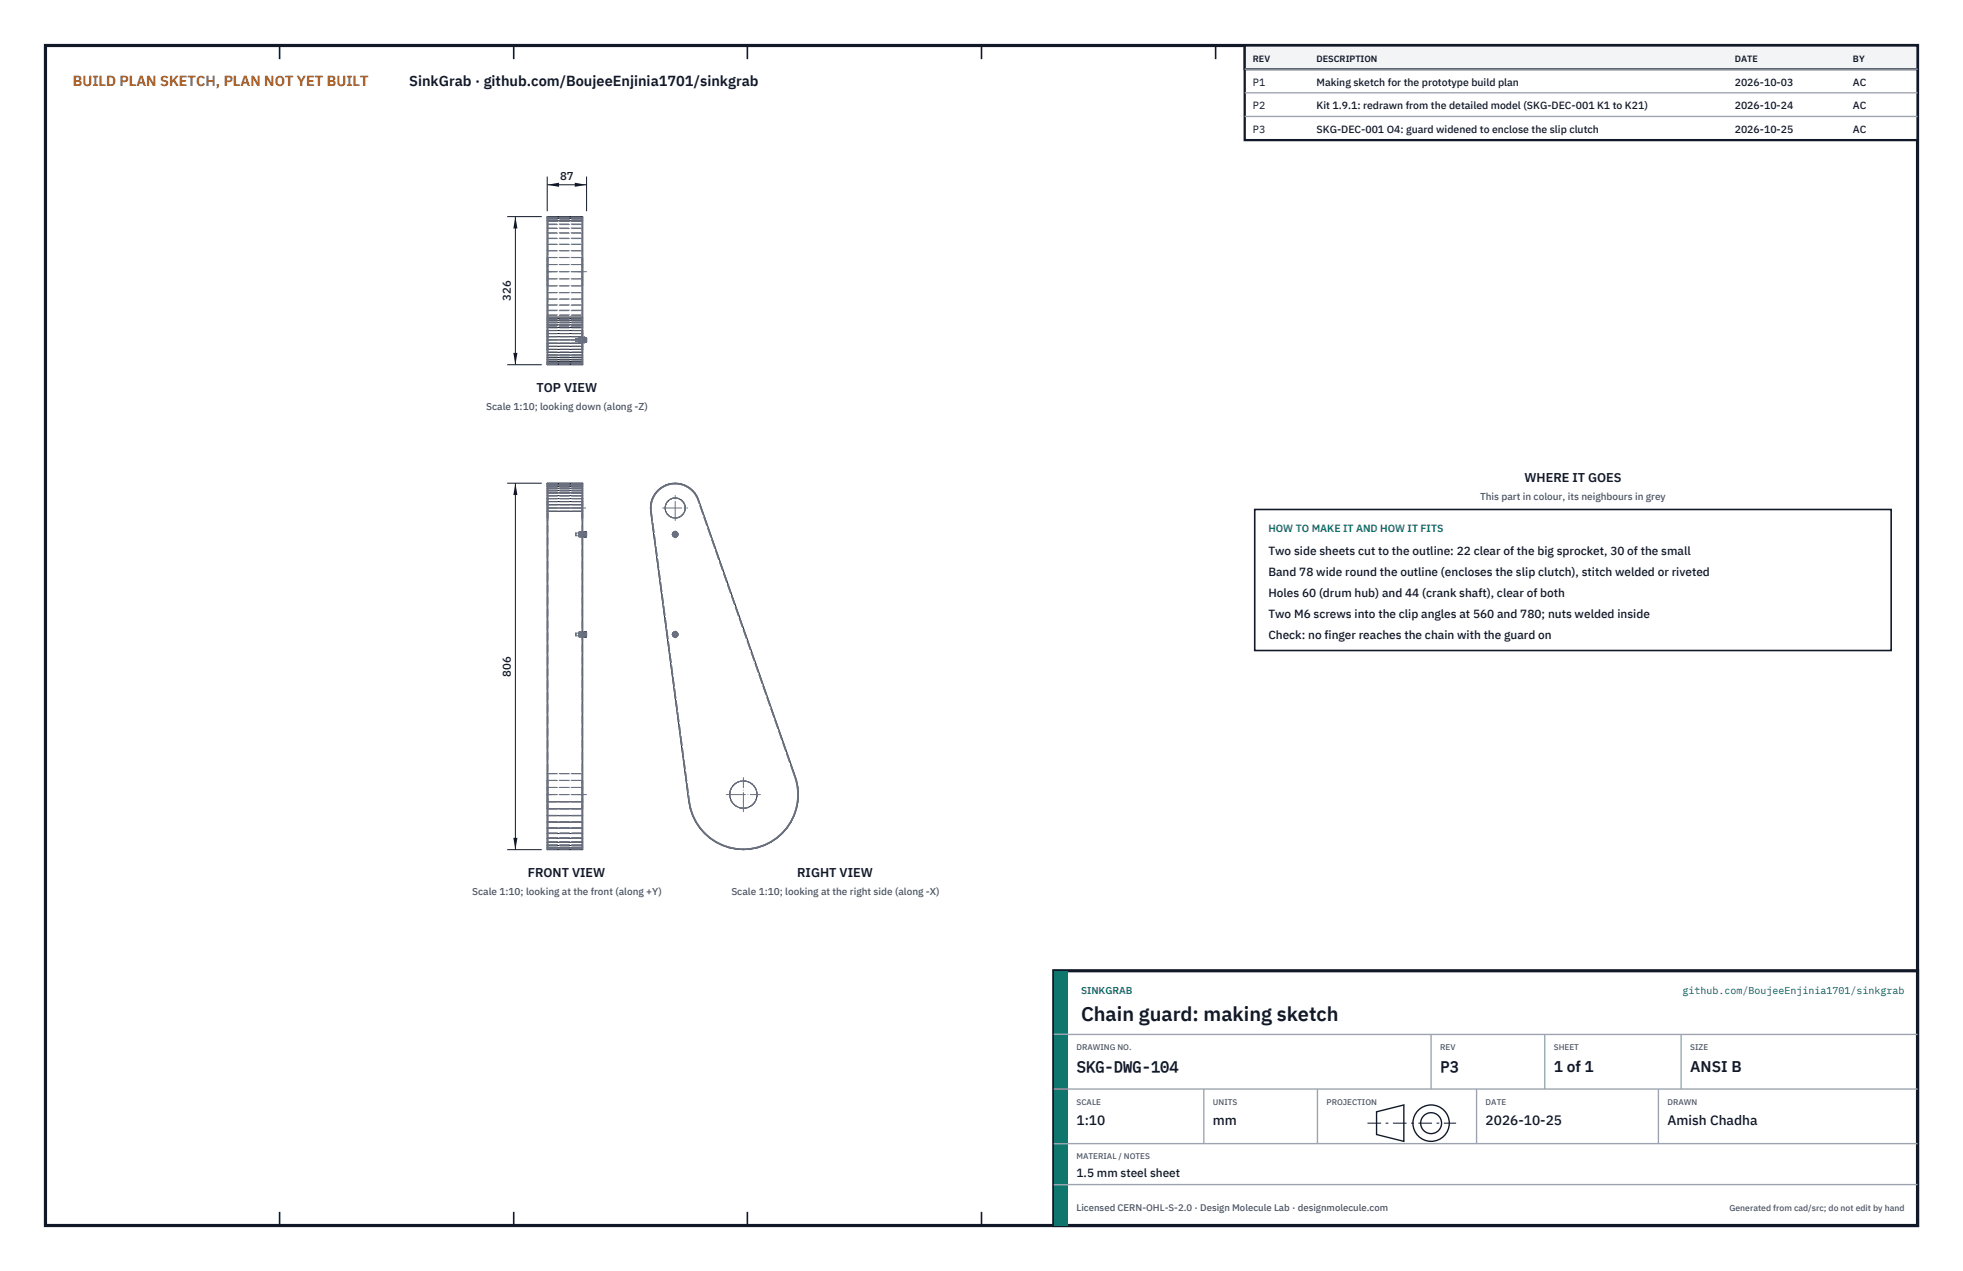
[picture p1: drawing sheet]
<svg xmlns="http://www.w3.org/2000/svg" width="432mm" height="279mm" viewBox="0 0 432 279" stroke-linecap="round" stroke-linejoin="round" font-family="sans-serif">
<path d="M10 10h411.8v259.4h-411.8z" fill="none" stroke="#111827" stroke-width=".7" stroke-linecap="butt"/>
<g fill="none" stroke="#111827" stroke-width=".35">
<path d="M61.5 10v3M113 10v3M164.4 10v3M215.9 10v3M267.4 10v3M318.9 10v3M370.3 10v3M61.5 266.4v3M113 266.4v3M164.4 266.4v3M215.9 266.4v3M267.4 266.4v3"/>
<path d="M318.9 266.4v3M370.3 266.4v3"/>
</g>
<g fill="none" stroke="#111727" stroke-width=".22">
<path d="M120.4 47.6h7.8v32.6h-7.8zM120.4 48.5h7.8M120.4 48h7.8M120.4 47.7h7.8M120.4 80h7.8M120.4 79.8h7.8M120.4 79.5h7.8M120.4 79.1h7.8M120.4 78.6h7.8M120.4 78h7.8M120.4 77.5h7.8M120.4 76.8h7.8"/>
<path d="M120.4 76.1h7.8M120.4 75.4h7.8M120.4 74.7h7.8M120.4 74h7.8M120.4 73.3h7.8M120.4 72.6h7.8M120.4 72h7.8M120.4 71.4h7.8M120.4 70.9h7.8M120.4 70.4h7.8M120.4 70h7.8M120.4 69.7h7.8"/>
<path d="M128.2 75h.3M128.2 74.4h.3M128.5 74.1h.1v1.2h-.1zM128.6 75.2h.1M128.7 74.7v.5M128.7 74.2v.5M128.7 74.2l-.1 .1M128.7 74.7h.2M128.7 75.2h.2M128.7 74.2h.2M128.9 74.7v.5M128.9 75.2h.1"/>
<path d="M128.9 74.2v.5M128.9 74.2h.1M129 74.2v.1M129 74.3v.9M129 75.2h.1M120.4 80.1h7.8M120.4 111.7h7.8M120.4 112.4h7.8M120.4 106.2h7.8v80.6h-7.8zM120.4 111h7.8M120.4 110.3h7.8M120.4 109.6h7.8"/>
<path d="M120.4 108.9h7.8M120.4 108.4h7.8M120.4 107.8h7.8M120.4 107.3h7.8M120.4 106.9h7.8M120.4 106.6h7.8M120.4 106.4h7.8M128.2 117.2h.3M128.2 117.8h.3M128.5 116.9h.1v1.2h-.1zM128.6 117.9l.1 .1M128.7 116.9v.3"/>
<path d="M128.7 117.8v.2M128.7 117.2v.6M128.7 117.2h.2M128.7 116.9h.2M128.7 116.9l-.1 .1M128.7 117.8h.2M128.7 118h.2M128.9 116.9v.3M128.9 117.2v.6M128.9 117.8v.2M128.9 116.9v1.1M144.7 107.8a5.5 5.5 0 0 1 8.9 1.8l21.1 60.4a12.1 12.1 0 0 1-8 16.4 12.1 12.1 0 0 1-15.2-10.1l-8.4-63.9a5.5 5.5 0 0 1 1.6-4.6z"/>
<path d="M128.2 139.2h.3M128.2 139.8h.3M128.5 138.9h.1v1.2h-.1zM128.6 139.9l.1 .1M128.7 138.9v.3M128.7 139.8v.2M128.7 139.2v.6M128.7 139.2h.2M128.7 138.9h.2M128.7 138.9l-.1 .1M128.7 139.8h.2M128.9 138.9v.3"/>
<path d="M128.9 139.2v.6M128.9 139.8v.2M128.9 138.9v1.1M128.7 140h.2M120.4 176.3h7.8M120.4 177.8h7.8M120.4 179.3h7.8M120.4 180.7h7.8M120.4 182h7.8M120.4 183.2h7.8M120.4 184.3h7.8M120.4 185.2h7.8"/>
<path d="M120.4 185.9h7.8M120.4 186.4h7.8M120.4 186.7h7.8"/>
<circle cx="148.5" cy="117.5" r=".6"/>
<circle cx="148.5" cy="117.5" r=".48"/>
<circle cx="148.5" cy="111.7" r="2.2"/>
<circle cx="148.5" cy="117.5" r=".58"/>
<circle cx="148.5" cy="139.5" r=".6"/>
<circle cx="148.5" cy="139.5" r=".48"/>
<circle cx="148.5" cy="139.5" r=".58"/>
<circle cx="163.5" cy="174.7" r="3"/>
</g>
<g fill="none" stroke="#6a7180" stroke-width=".22" stroke-dasharray="2.1 .5">
<path d="M120.4 59.7v-1.6M120.4 58.1v-1.5M120.4 56.6v-1.5M120.4 55.1v-1.4M120.4 53.7v-1.3M120.4 52.4v-1.2M120.4 51.2v-1.1M120.4 50.1v-.9M120.4 49.2v-.7M120.4 48.5v-.5M120.4 48v-.3M120.4 47.7v-.1"/>
<path d="M120.4 59.7v3M120.4 56.7v3M120.4 59.7h7.8M120.4 58.1h7.8M120.4 56.6h7.8M120.4 55.1h7.8M120.4 53.7h7.8M120.4 52.4h7.8M120.4 51.2h7.8M120.4 50.1h7.8M120.4 49.2h7.8M120.4 48.5h7.8"/>
<path d="M120.4 48h7.8M120.4 47.7h7.8M120.4 56.7h.1M120.5 59.7v3M120.5 56.7v3M120.5 59.7v-1.5M120.5 58.2v-1.6M120.5 56.6v-1.4M120.5 55.2v-1.5M120.5 53.7v-1.3M120.5 52.4v-1.1M120.5 51.3v-1.1"/>
<path d="M120.5 50.2v-.8M120.5 49.4v-.7M120.5 48.7v21.1M120.5 48.7v-.5M120.5 48.2v.5M120.5 48.2v-.3M120.5 47.9v.3M120.5 47.9v-.1M120.5 47.8v.1M120.5 59.7h7.5M120.5 58.2h7.5M120.5 56.6h7.5"/>
<path d="M120.5 55.2h7.5M120.5 53.7h7.5M120.5 52.4h7.5M120.5 51.3h7.5M120.5 50.2h7.5M120.5 49.4h7.5M120.5 48.7h7.5M120.5 48.2h7.5M120.5 47.9h7.5M120.5 47.8h7.5M128 59.7v3M128 56.7v3"/>
<path d="M128 59.7v-1.5M128 58.2v-1.6M128 56.6v-1.4M128 55.2v-1.5M128 53.7v-1.3M128 52.4v-1.1M128 51.3v-1.1M128 50.2v-.8M128 49.4v-.7M128 48.7v21.1M128 48.7v-.5M128 48.2v.5"/>
<path d="M128 48.2v-.3M128 47.9v.3M128 47.9v-.1M128 47.8v.1M128 56.7h.2M128.2 59.7v-1.6M128.2 58.1v-1.5M128.2 56.6v-1.5M128.2 55.1v-1.4M128.2 53.7v-1.3M128.2 52.4v-1.2M128.2 51.2v-1.1"/>
<path d="M128.2 50.1v-.9M128.2 49.2v-.7M128.2 48.5v-.5M128.2 48v-.3M128.2 47.7v-.1M128.2 59.7v3M128.2 56.7v3M120.4 71.7h7.8M120.4 71.7v-.3M120.4 71.4v-.5M120.4 70.9v-.7M120.4 70.2v-.9"/>
<path d="M120.4 69.3v-1M120.4 68.3v-1.2M120.4 67.1v-1.3M120.4 65.8v-1.4M120.4 64.4v-1.5M120.4 62.9v-1.6M120.4 61.3v-1.6M120.4 62.7v-6M120.4 74.7v2.2M120.4 76.9v-4.4M120.4 72.5v2.2M120.4 71.4h7.8"/>
<path d="M120.4 70.9h7.8M120.4 70.2h7.8M120.4 69.3h7.8M120.4 68.3h7.8M120.4 67.1h7.8M120.4 65.8h7.8M120.4 64.4h7.8M120.4 62.9h7.8M120.4 61.3h7.8M120.4 62.7h.1M120.4 76.9h.1M120.4 72.5h.1"/>
<path d="M120.5 62.7v-6M120.5 74.7v2.2M120.5 76.9v-4.4M120.5 72.5v2.2M120.5 80h.1M120.5 80v-8.4M120.5 79.9v.1M120.5 71.6v-.3M120.5 79.6v.3M120.5 71.3v-.5M120.5 79.3v.3M120.5 70.8v-.7"/>
<path d="M120.5 78.9v.4M120.5 70.1v-.9M120.5 78.5v.4M120.5 69.2v-1M120.5 78v.5M120.5 68.2v-1.2M120.5 77.4v.6M120.5 67v-1.3M120.5 76.8v.6M120.5 65.7v-1.4M120.5 76.1v.7M120.5 64.3v-1.5"/>
<path d="M120.5 75.4v.7M120.5 62.8v-1.5M120.5 74.7v.7M120.5 61.3v-1.6M120.5 74v.7M120.5 73.4v.6M120.5 72.7v.7M120.5 72.1v.6M120.5 71.5v.6M120.5 71v.5M120.5 70.5v.5M120.5 70.1v.4"/>
<path d="M120.5 69.8v.3M120.5 80h7.5M120.5 71.6h7.5M120.5 79.9h7.5M120.5 71.3h7.5M120.5 79.6h7.5M120.5 70.8h7.5M120.5 79.3h7.5M120.5 70.1h7.5M120.5 78.9h7.5M120.5 69.2h7.5M120.5 78.5h7.5"/>
<path d="M120.5 68.2h7.5M120.5 78h7.5M120.5 67h7.5M120.5 77.4h7.5M120.5 65.7h7.5M120.5 76.8h7.5M120.5 64.3h7.5M120.5 76.1h7.5M120.5 62.8h7.5M120.5 75.4h7.5M120.5 61.3h7.5M120.5 74.7h7.5"/>
<path d="M120.5 74h7.5M120.5 73.4h7.5M120.5 72.7h7.5M120.5 72.1h7.5M120.5 71.5h7.5M120.5 71h7.5M120.5 70.5h7.5M120.5 69.8h7.5M126.6 74.7v.3M126.6 75v-.5M126.6 74.5v.2M126.6 75h.1"/>
<path d="M126.6 74.5l.1-.1M126.7 74.7v.3M126.7 75v-.6M126.7 74.4v.3M126.7 75h1.9M126.7 74.4h1.9M126.7 75h1.5M126.7 74.4h1.5M127.3 74.7v.5M127.3 75.2v-.9M127.3 74.3v.4M127.3 74.7v.3"/>
<path d="M127.3 75v-.6M127.3 74.4v.3M127.3 75.2h.1M127.3 74.3l.1-.1M127.3 75h.6M127.3 74.4h.6M127.4 74.2h.1M127.4 75.2h.1M127.4 74.7v.5M127.4 75.2h.4M127.4 74.7h.4M127.4 74.2v.5"/>
<path d="M127.4 74.7v-.5M127.4 75.2v-.5M127.4 74.2h.4M127.8 75.2v-.5M127.8 75.2h.1M127.8 74.7v-.5M127.8 74.2h.1M127.8 74.2v.5M127.8 74.7v.5M127.9 74.7v.6M127.9 75.3v-1.2M127.9 74.1v.6"/>
<path d="M127.9 74.7v.4M127.9 75.1v-.7M127.9 74.4v.3M127.9 74.7v.5M127.9 75.2v-.9M127.9 74.3v.4M127.9 74.7v.3M127.9 75v-.6M127.9 75.2h-.1M127.9 74.3l-.1-.1M128 62.7v-6M128 74.7v.4"/>
<path d="M128 75.1v-.7M128 74.4v.3M128 74.7v2.2M128 76.9v-4.4M128 72.5v2.2M128 80h.1M128 80v-8.4M128 79.9v.1M128 71.6v-.3M128 79.6v.3M128 71.3v-.5M128 79.3v.3"/>
<path d="M128 70.8v-.7M128 78.9v.4M128 70.1v-.9M128 78.5v.4M128 69.2v-1M128 78v.5M128 68.2v-1.2M128 77.4v.6M128 67v-1.3M128 76.8v.6M128 65.7v-1.4M128 76.1v.7"/>
<path d="M128 64.3v-1.5M128 75.4v.7M128 62.8v-1.5M128 74.7v.7M128 61.3v-1.6M128 74v.7M128 73.4v.6M128 72.7v.7M128 72.1v.6M128 71.5v.6M128 71v.5M128 70.5v.5"/>
<path d="M128 70.1v.4M128 69.8v.3M128 74.7v.6M128 75.3v-1.2M128 74.1v.6M128 62.7h.2M128 75.1h.2M128 74.4h.2M128 76.9h.2M128 72.5h.2M128 74.1h-.1M128 75.3h-.1"/>
<path d="M128 74.4h-.1M128 75.1h-.1M128.2 71.7v-.3M128.2 71.4v-.5M128.2 70.9v-.7M128.2 70.2v-.9M128.2 69.3v-1M128.2 68.3v-1.2M128.2 67.1v-1.3M128.2 65.8v-1.4M128.2 64.4v-1.5M128.2 62.9v-1.6"/>
<path d="M128.2 61.3v-1.6M128.2 62.7v-6M128.2 74.7v.4M128.2 75.1v-.7M128.2 74.4v.3M128.2 74.7v2.2M128.2 76.9v-4.4M128.2 72.5v2.2M128.5 74.7v.6M128.5 75.3v-1.2M128.5 74.1v.6M128.5 74.7v.4"/>
<path d="M128.5 75.1v-.7M128.5 74.4v.3M128.5 75h.1M128.5 74.4h.1M128.6 74.7v.5M128.6 75.2v-.9M128.6 74.3v.4M128.6 74.7v.3M128.6 75v-.6M128.6 74.4v.3M128.6 74.7v.6M128.6 75.3v-1.2"/>
<path d="M128.6 74.1v.6M128.6 74.7v.4M128.6 75.1v-.7M128.6 75.2h.1M128.6 74.3l.1-.1M128.6 74.1h-.1M128.6 75.3h-.1M128.6 74.4h-.1M128.6 75.1h-.1M128.7 74.2h.1M128.7 75.2h.1M128.7 74.7v.5"/>
<path d="M128.7 75.2h.2M128.7 74.7h.2M128.7 74.2v.5M128.7 74.7v-.5M128.7 75.2v-.5M128.7 74.2h.2M128.9 75.2v-.5M128.9 75.2h.1M128.9 74.7v-.5M128.9 74.2h.1M128.9 74.2v.5M128.9 74.7v.5"/>
<path d="M129 75.2h-.1M129 74.2h-.1M129 74.7v.5M129 75.2v-.9M129 74.3v.4M129 75.2h.1M129 74.3v-.1M120.4 80.1h7.8M120.4 80.2v-.1M120.4 80.1v-8.4M128.2 80.2v-.1M128.2 80.1v-8.4"/>
<path d="M120.4 106.3v-.1M120.4 106.4v-.1M120.4 106.6v-.2M120.4 106.9v-.3M120.4 107.3v-.4M120.4 107.8v-.5M120.4 108.4v-.6M120.4 108.9v-.5M120.4 109.6v-.7M120.4 109.5v4.4M120.4 113.9v-4.4M120.4 106.3h7.8"/>
<path d="M120.4 106.4h7.8M120.4 106.6h7.8M120.4 106.9h7.8M120.4 107.3h7.8M120.4 107.8h7.8M120.4 108.4h7.8M120.4 108.9h7.8M120.4 109.6h7.8M120.4 109.5h.1M120.4 113.9h.1M120.5 109.5v4.4M120.5 113.9v-4.4"/>
<path d="M120.5 111.7v.7M120.5 111v.7M120.5 112.4v63.8M120.5 110.3v.7M120.5 109.6v.7M120.5 109v.6M120.5 108.4v.6M120.5 107.9v.5M120.5 107.5v.4M120.5 107.1v.4M120.5 106.8v.3M120.5 106.5v.3"/>
<path d="M120.5 106.4v.1M120.5 106.4h.1M120.5 106.5v-.1M120.5 106.8v-.3M120.5 107.1v-.3M120.5 107.5v-.4M120.5 107.9v-.4M120.5 108.4v-.5M120.5 109v-.6M120.5 109.6v-.6M120.5 111.7h7.5M120.5 112.4h7.5"/>
<path d="M120.5 111h7.5M120.5 110.3h7.5M120.5 109.6h7.5M120.5 109h7.5M120.5 108.4h7.5M120.5 107.9h7.5M120.5 107.5h7.5M120.5 107.1h7.5M120.5 106.8h7.5M120.5 106.5h7.5M120.5 106.4h7.5M126.6 117.2v.5"/>
<path d="M126.6 117.7v-.5M126.6 117.7l.1 .1M126.7 117.2h1.5M126.7 117.2v.6M126.7 117.8v-.6M126.7 117.2h-.1M126.7 117.8h1.5M127.3 117v.9M127.3 117.9v-.9M127.3 117.2v.6M127.3 117.8v-.6M127.3 117.2h.6"/>
<path d="M127.3 117.9l.1 .1M127.3 117.8h.6M127.4 116.9v.3M127.4 117.2h.4M127.4 116.9h.4M127.4 117.2v-.3M127.4 117.8v-.6M127.4 118v-.2M127.4 117.8v.2M127.4 117.2v.6M127.4 116.9l-.1 .1M127.4 117.8h.4"/>
<path d="M127.4 118h.4M127.8 117.2v-.3M127.8 117.8v-.6M127.8 116.9v.3M127.8 117.2v.6M127.8 117.8v.2M127.8 118v-.2M127.8 116.9l.1 .1M127.9 116.9h.1M127.9 116.9v1.2M127.9 118.1v-1.2M127.9 117.1h.1"/>
<path d="M127.9 117.1v.7M127.9 117.8v-.7M127.9 117v.9M127.9 117.9v-.9M127.9 117.2v.6M127.9 117.8v-.6M127.9 117.9l-.1 .1M128 117.1h.2M128 117.1v.7M128 117.8v-.7M128 109.5h.2M128 109.5v4.4"/>
<path d="M128 113.9v-4.4M128 111.7v.7M128 111v.7M128 112.4v63.8M128 110.3v.7M128 109.6v.7M128 109v.6M128 108.4v.6M128 107.9v.5M128 107.5v.4M128 107.1v.4M128 106.8v.3"/>
<path d="M128 106.5v.3M128 106.4v.1M128 106.4h.1M128 106.5v-.1M128 106.8v-.3M128 107.1v-.3M128 107.5v-.4M128 107.9v-.4M128 108.4v-.5M128 109v-.6M128 109.6v-.6M128 116.9v1.2"/>
<path d="M128 118.1v-1.2M128 117.8h.2M128 113.9h.2M128 118.1h-.1M128 117.8h-.1M128.2 106.3v-.1M128.2 106.4v-.1M128.2 106.6v-.2M128.2 106.9v-.3M128.2 107.3v-.4M128.2 107.8v-.5M128.2 108.4v-.6"/>
<path d="M128.2 108.9v-.5M128.2 109.6v-.7M128.2 117.1v.7M128.2 117.8v-.7M128.2 109.5v4.4M128.2 113.9v-4.4M128.5 117.2h.1M128.5 118.1v-1.2M128.5 117.1h.1M128.5 117.1v.7M128.5 117.8v-.7M128.5 117.8h.1"/>
<path d="M128.6 117v.9M128.6 117.9v-.9M128.6 117.2v.6M128.6 117.8v-.6M128.6 118.1v-1.2M128.6 117.1v.7M128.6 117.8v-.7M128.6 117.8h-.1M128.7 117.2v-.3M128.7 117.8v-.6M128.7 118v-.2M128.7 117.2h.2"/>
<path d="M128.7 117.8h.2M128.9 116.9v.3M128.9 117.2v.6M128.9 117.8v.2M129 117.9v-.9M143.1 111.7v.7M143.1 111v.7M143.1 112.4l8.4 63.9M143.2 111.7l.1 .7M143.3 110.3l-.2 .7M143.3 111l-.1 .7M143.3 112.4l8.4 63.8"/>
<path d="M143.4 110.3l-.1 .7M143.5 109.6l-.2 .7M143.6 109.6l-.2 .7M143.8 108.9l-.3 .7M143.9 109l-.3 .6M144.2 108.4l-.4 .5M144.3 108.4l-.4 .6M144.7 107.8l-.5 .6M144.8 107.9l-.5 .5M145.2 107.3l-.5 .5M145.3 107.5l-.5 .4M145.8 106.9l-.6 .4"/>
<path d="M145.9 107.1l-.6 .4M146.4 106.6l-.6 .3M146.5 106.8l-.6 .3M147.1 106.4l-.7 .2M147.1 106.5l-.6 .3M147.8 106.3l-.7 .1M147.8 106.4l-.7 .1M148 117.8l.5 .2M148 117.2v.6M148 117.2l.5-.3M148 117.8v-.6M148.3 117.2h.4v.5h-.4z"/>
<path d="M148.3 117.3h.4v.4h-.4zM148.5 106.2l-.7 .1M148.5 106.4h-.7M148.5 116.9l-.5 .3M148.5 118l.5-.2M148.5 116.9l.5 .3M148.5 118l-.5-.2M149 117.2l-.5-.3M149 117.8v-.6M149 117.2v.6M149 117.8l-.5 .2M149.2 106.4h-.7"/>
<path d="M149.2 106.3l-.7-.1M149.9 106.5l-.7-.1M149.9 106.4l-.7-.1M150.6 106.8l-.7-.3M150.6 106.6l-.7-.2M151.2 107.1l-.6-.3M151.2 106.9l-.6-.3M151.8 107.5l-.6-.4M151.8 107.3l-.6-.4M152.3 107.9l-.5-.4M152.4 107.8l-.6-.5M152.7 108.4l-.4-.5"/>
<path d="M152.8 108.4l-.4-.6M153.1 109l-.4-.6M153.2 108.9l-.4-.5M153.4 109.6l-.3-.6M153.6 109.6l-.4-.7M126.6 139.2v.5M126.6 139.7v-.5M126.6 139.7l.1 .1M126.7 139.2h1.5M126.7 139.2v.6M126.7 139.8v-.6M126.7 139.2h-.1"/>
<path d="M126.7 139.8h1.5M127.3 139v.9M127.3 139.9v-.9M127.3 139.2v.6M127.3 139.8v-.6M127.3 139.2h.6M127.3 139.9l.1 .1M127.3 139.8h.6M127.4 138.9v.3M127.4 139.2h.4M127.4 138.9h.4M127.4 139.2v-.3"/>
<path d="M127.4 139.8v-.6M127.4 139.8v.2M127.4 139.2v.6M127.4 138.9l-.1 .1M127.4 139.8h.4M127.8 139.2v-.3M127.8 139.8v-.6M127.8 138.9v.3M127.8 139.2v.6M127.8 139.8v.2M127.8 138.9l.1 .1M127.9 138.9h.1"/>
<path d="M127.9 138.9v1.2M127.9 139.1h.1M127.9 139.1v.7M127.9 139.8v-.7M127.9 139v.9M127.9 139.9v-.9M127.9 139.2v.6M127.9 139.8v-.6M127.9 139.9l-.1 .1M128 139.1h.2M128 139.1v.7M128 139.8v-.7"/>
<path d="M128 138.9v1.2M128 139.8h.2M128 139.8h-.1M128.2 139.1v.7M128.2 139.8v-.7M128.5 139.2h.1M128.5 139.1h.1M128.5 139.1v.7M128.5 139.8v-.7M128.5 139.8h.1M128.6 139v.9M128.6 139.9v-.9"/>
<path d="M128.6 139.2v.6M128.6 139.8v-.6M128.6 139.1v.7M128.6 139.8v-.7M128.6 139.8h-.1M128.7 139.2v-.3M128.7 139.8v-.6M128.7 139.2h.2M128.7 139.8h.2M128.9 138.9v.3M128.9 139.2v.6M128.9 139.8v.2"/>
<path d="M129 139.9v-.9M148 139.8l.5 .2M148 139.2v.6M148 139.2l.5-.3M148 139.8v-.6M148.3 139.2h.4v.5h-.4zM148.3 139.3h.4v.4h-.4zM148.5 138.9l-.5 .3M148.5 138.9l.5 .3M149 139.2l-.5-.3M149 139.8v-.6M149 139.2v.6"/>
<path d="M149 139.8l-.5 .2M127.4 140v-.2M127.4 140h.4M127.8 140v-.2M127.9 140.1v-1.2M128 140.1v-1.2M128 140.1h-.1M128.5 140.1v-1.2M128.6 140.1v-1.2M128.7 140v-.2M148.5 140l.5-.2M148.5 140l-.5-.2"/>
<path d="M120.4 170v-60.4M120.4 179.3v-1.5M120.4 171.5v-1.5M120.4 177.8v-1.5M120.4 173.1v-1.6M120.4 176.3v-1.6M120.4 174.7v-1.6M120.4 171.7v6M120.4 177.7v-6M120.4 179.3h7.8M120.4 170h7.8M120.4 177.8h7.8"/>
<path d="M120.4 171.5h7.8M120.4 176.3h7.8M120.4 173.1h7.8M120.4 174.7h7.8M120.4 171.7h.1M120.4 177.7h.1M120.5 171.7v6M120.5 177.7v-6M120.5 176.2v1.6M120.5 177.8v1.4M120.5 179.2v1.5M120.5 170.1v-60.5"/>
<path d="M120.5 179.2v-1.4M120.5 171.6v-1.5M120.5 177.8v-1.6M120.5 173.1v-1.5M120.5 176.2v-1.5M120.5 174.7v-1.6M120.5 176.2h7.5M120.5 177.8h7.5M120.5 179.2h7.5M120.5 170.1h7.5M120.5 171.6h7.5M120.5 173.1h7.5"/>
<path d="M120.5 174.7h7.5M128 171.7h.2M128 171.7v6M128 177.7v-6M128 176.2v1.6M128 177.8v1.4M128 179.2v1.5M128 170.1v-60.5M128 179.2v-1.4M128 171.6v-1.5M128 177.8v-1.6M128 173.1v-1.5"/>
<path d="M128 176.2v-1.5M128 174.7v-1.6M128 177.7h.2M128.2 170v-60.4M128.2 179.3v-1.5M128.2 171.5v-1.5M128.2 177.8v-1.5M128.2 173.1v-1.6M128.2 176.3v-1.6M128.2 174.7v-1.6M128.2 171.7v6M128.2 177.7v-6"/>
<path d="M151.5 176.3l.3 1.5M151.7 176.2l.3 1.6M151.8 177.8l.5 1.5M152 177.8l.5 1.4M152.3 179.3l.7 1.4M152.5 179.2l.7 1.5M174.6 170.1l-21.2-60.5M174.6 179.2l.5-1.4M174.7 170l-21.1-60.4M174.7 179.3l.5-1.5M175.1 171.6l-.5-1.5M175.1 177.8l.3-1.6"/>
<path d="M175.2 171.5l-.5-1.5M175.2 177.8l.3-1.5M175.4 173.1l-.3-1.5M175.4 176.2l.1-1.5M175.5 174.7l-.1-1.6M175.5 173.1l-.3-1.6M175.5 176.3l.1-1.6M175.6 174.7l-.1-1.6M120.4 186.8v-.1M120.4 186.7v-.3M120.4 186.4v-.5M120.4 185.9v-.7"/>
<path d="M120.4 185.2v-.9M120.4 184.3v-1.1M120.4 183.2v-1.2M120.4 182v-1.3M120.4 180.7v-1.4M120.4 186.7h7.8M120.4 186.4h7.8M120.4 185.9h7.8M120.4 185.2h7.8M120.4 184.3h7.8M120.4 183.2h7.8M120.4 182h7.8"/>
<path d="M120.4 180.7h7.8M120.5 180.7v1.3M120.5 182v1.1M120.5 183.1v1.1M120.5 184.2v.8M120.5 185v.7M120.5 185.7v.5M120.5 186.2v.3M120.5 186.5v.1M120.5 186.6v-.1M120.5 186.5v-.3M120.5 186.2v-.5"/>
<path d="M120.5 185.7v-.7M120.5 185v-.8M120.5 184.2v-1.1M120.5 183.1v-1.1M120.5 182v-1.3M120.5 180.7v-1.5M120.5 180.7h7.5M120.5 182h7.5M120.5 183.1h7.5M120.5 184.2h7.5M120.5 185h7.5M120.5 185.7h7.5"/>
<path d="M120.5 186.2h7.5M120.5 186.5h7.5M120.5 186.6h7.5M128 180.7v1.3M128 182v1.1M128 183.1v1.1M128 184.2v.8M128 185v.7M128 185.7v.5M128 186.2v.3M128 186.5v.1M128 186.6v-.1"/>
<path d="M128 186.5v-.3M128 186.2v-.5M128 185.7v-.7M128 185v-.8M128 184.2v-1.1M128 183.1v-1.1M128 182v-1.3M128 180.7v-1.5M128.2 186.8v-.1M128.2 186.7v-.3M128.2 186.4v-.5M128.2 185.9v-.7"/>
<path d="M128.2 185.2v-.9M128.2 184.3v-1.1M128.2 183.2v-1.2M128.2 182v-1.3M128.2 180.7v-1.4M153 180.7l.9 1.3M153.2 180.7l.8 1.3M153.9 182l1.1 1.2M154 182l1.1 1.1M155 183.2l1.2 1.1M155.1 183.1l1.1 1.1M156.2 184.3l1.3 .9"/>
<path d="M156.2 184.2l1.3 .8M157.5 185.2l1.4 .7M157.5 185l1.4 .7M158.9 185.9l1.5 .5M158.9 185.7l1.5 .5M160.4 186.4l1.5 .3M160.4 186.2l1.6 .3M161.9 186.7l1.6 .1M162 186.5l1.5 .1M163.5 186.8l1.6-.1M163.5 186.6l1.6-.1M165.1 186.5l1.5-.3"/>
<path d="M165.1 186.7l1.6-.3M166.6 186.2l1.5-.5M166.7 186.4l1.5-.5M168.1 185.7l1.4-.7M168.2 185.9l1.4-.7M169.5 185l1.3-.8M169.6 185.2l1.3-.9M170.8 184.2l1.2-1.1M170.9 184.3l1.2-1.1M172 183.1l1-1.1M172.1 183.2l1-1.2M173 182l.9-1.3"/>
<path d="M173.1 182l.9-1.3M173.9 180.7l.7-1.5M174 180.7l.7-1.4"/>
<circle cx="148.5" cy="117.5" r=".6"/>
<circle cx="148.5" cy="117.5" r=".48"/>
<circle cx="148.5" cy="111.7" r="2.2"/>
<circle cx="148.5" cy="139.5" r=".6"/>
<circle cx="148.5" cy="139.5" r=".48"/>
<circle cx="163.5" cy="174.7" r="3"/>
</g>
<g fill="none" stroke="#6a7180" stroke-width=".22" stroke-dasharray="4.2 .5 0 .5">
<path d="M120.4 59.7h1M127.1 59.7h1.9M120.4 74.7h.8M127.4 74.7h1.4M128.2 74.7h-.5M128.8 74.7h-.5M120.4 111.7h.8M127.3 111.7h1.5M128.2 117.5h-.5M128.8 117.5h-.5M145.8 111.7h5.5M147.8 117.5h1.5"/>
<path d="M148.5 118.2v-1.5M148.5 114.4v-5.5M128.2 139.5h-.5M128.8 139.5h-.5M147.8 139.5h1.5M148.5 140.2v-1.5M120.4 174.7h1M127.1 174.7h1.9M159.8 174.7h7.5M163.5 178.4v-7.5"/>
</g>
<path d="M120.4 38.8v7.6M129 38.8v7.6M120.4 40.6h8.6" fill="none" stroke="#111827" stroke-width=".22"/>
<path d="M120.4 40.6l2.6-.4v.9zM126.4 40.2v.9l2.6-.5z" fill="#111827"/>
<path d="M111.6 47.6h7.6M113.4 47.6v32.6M111.6 80.2h7.6" fill="none" stroke="#111827" stroke-width=".22"/>
<path d="M113.4 47.6l-.5 2.6h.9zM112.9 77.6h.9l-.4 2.6z" fill="#111827"/>
<path d="M111.6 106.2h7.6M113.4 106.2v80.6M111.6 186.8h7.6" fill="none" stroke="#111827" stroke-width=".22"/>
<path d="M113.4 106.2l-.5 2.6h.9zM112.9 184.2h.9l-.4 2.6z" fill="#111827"/>
<path d="M276 112h140v31h-140z" fill="#fff" stroke="#111827" stroke-width=".35"/>
<path d="M273.8 10h148v20.8h-148z" fill="#fff" stroke="#111827" stroke-width=".5"/>
<path d="M273.8 10h148v5.2h-148z" fill="#f3f4f6" stroke="#111827" stroke-width=".5"/>
<path d="M273.8 15.2h148M273.8 20.4h148M273.8 25.6h148" fill="none" stroke="#9ca3af" stroke-width=".3"/>
<path d="M231.8 213.4h190v56h-190z" fill="#fff" stroke="#111827" stroke-width=".7" stroke-linecap="butt"/>
<path d="M231.8 213.4h3v56h-3z" fill="#0f766e"/>
<path d="M231.8 227.4h190M231.8 239.4h190M264.8 239.4v12M289.8 239.4v12M314.8 227.4v12M324.8 239.4v12M339.8 227.4v12M364.8 239.4v12M369.8 227.4v12M231.8 251.4h190M231.8 260.4h190" fill="none" stroke="#9ca3af" stroke-width=".3"/>
<g fill="none" stroke="#111827" stroke-width=".3">
<path d="M302.8 244.4l6-1.5v8l-6-1.5z"/>
<circle cx="314.8" cy="246.9" r="4"/>
<circle cx="314.8" cy="246.9" r="2.3"/>
</g>
<path d="M300.8 246.9h19.5" fill="none" stroke="#111827" stroke-width=".22" stroke-dasharray="3 1 .6 1" stroke-linecap="butt"/>
<text font-size="4.4" fill="#111827" x="237.8" y="224.4">Chain guard: making sketch</text>
<g font-size="3.4" fill="#111827">
<text x="236.8" y="235.6">SKG-DWG-104</text>
<text x="316.8" y="235.6">P3</text>
<text x="341.8" y="235.6">1 of 1</text>
<text x="371.8" y="235.6">ANSI B</text>
</g>
<text font-size="3.2" fill="#b45309" x="16" y="19">BUILD PLAN SKETCH, PLAN NOT YET BUILT</text>
<text font-size="3.2" fill="#111827" x="90" y="19">SinkGrab · github.com/BoujeeEnjinia1701/sinkgrab</text>
<g font-size="3" fill="#111827">
<text x="236.8" y="247.2">1:10</text>
<text x="266.8" y="247.2">mm</text>
<text x="326.8" y="247.2">2026-10-25</text>
<text x="366.8" y="247.2">Amish Chadha</text>
</g>
<g font-size="2.8" fill="#111827">
<text x="118" y="86.2">TOP VIEW</text>
<text x="335.3" y="106">WHERE IT GOES</text>
<text x="116.1" y="192.8">FRONT VIEW</text>
<text x="175.4" y="192.8">RIGHT VIEW</text>
</g>
<g font-size="2.6" fill="#111827">
<text x="279" y="122">Two side sheets cut to the outline: 22 clear of the big sprocket, 30 of the small</text>
<text x="279" y="126.6">Band 78 wide round the outline (encloses the slip clutch), stitch welded or riveted</text>
<text x="279" y="131.2">Holes 60 (drum hub) and 44 (crank shaft), clear of both</text>
<text x="279" y="135.8">Two M6 screws into the clip angles at 560 and 780; nuts welded inside</text>
<text x="279" y="140.4">Check: no finger reaches the chain with the guard on</text>
<text x="236.8" y="258.8">1.5 mm steel sheet</text>
</g>
<g font-size="2.5" fill="#111827">
<text x="123.2" y="39.6">87</text>
<text x="112.4" y="66.1" transform="rotate(-90 112.4 66.1)">326</text>
<text x="112.4" y="148.7" transform="rotate(-90 112.4 148.7)">806</text>
</g>
<g font-size="2.3" fill="#111827">
<text x="275.6" y="18.8">P1</text>
<text x="275.6" y="24">P2</text>
<text x="289.6" y="18.8">Making sketch for the prototype build plan</text>
<text x="289.6" y="24">Kit 1.9.1: redrawn from the detailed model (SKG-DEC-001 K1 to K21)</text>
<text x="381.6" y="18.8">2026-10-03</text>
<text x="381.6" y="24">2026-10-24</text>
<text x="407.6" y="18.8">AC</text>
<text x="407.6" y="24">AC</text>
<text x="275.6" y="29.2">P3</text>
<text x="289.6" y="29.2">SKG-DEC-001 O4: guard widened to enclose the slip clutch</text>
<text x="381.6" y="29.2">2026-10-25</text>
<text x="407.6" y="29.2">AC</text>
</g>
<text font-size="2.3" fill="#0f766e" x="279" y="117">HOW TO MAKE IT AND HOW IT FITS</text>
<g font-size="2.2" fill="#4b5563">
<text x="107" y="90.2">Scale 1:10; looking down (along -Z)</text>
<text x="325.6" y="110">This part in colour, its neighbours in grey</text>
<text x="103.9" y="196.8">Scale 1:10; looking at the front (along +Y)</text>
<text x="160.9" y="196.8">Scale 1:10; looking at the right side (along -X)</text>
</g>
<g font-size="2.2" fill="#0f766e">
<text x="237.8" y="218.4">SINKGRAB</text>
<text x="370.1" y="218.4">github.com/BoujeeEnjinia1701/sinkgrab</text>
</g>
<text font-size="2.1" fill="#4b5563" x="236.8" y="266.2">Licensed CERN-OHL-S-2.0 · Design Molecule Lab · designmolecule.com</text>
<g font-size="2" fill="#111827">
<text x="275.6" y="13.6">REV</text>
<text x="289.6" y="13.6">DESCRIPTION</text>
<text x="381.6" y="13.6">DATE</text>
<text x="407.6" y="13.6">BY</text>
</g>
<text font-size="1.9" fill="#4b5563" x="380.4" y="266.2">Generated from cad/src; do not edit by hand</text>
<g font-size="1.8" fill="#4b5563">
<text x="236.8" y="230.8">DRAWING NO.</text>
<text x="316.8" y="230.8">REV</text>
<text x="341.8" y="230.8">SHEET</text>
<text x="371.8" y="230.8">SIZE</text>
<text x="236.8" y="242.8">SCALE</text>
<text x="266.8" y="242.8">UNITS</text>
<text x="291.8" y="242.8">PROJECTION</text>
<text x="326.8" y="242.8">DATE</text>
<text x="366.8" y="242.8">DRAWN</text>
<text x="236.8" y="254.8">MATERIAL / NOTES</text>
</g>
</svg>
